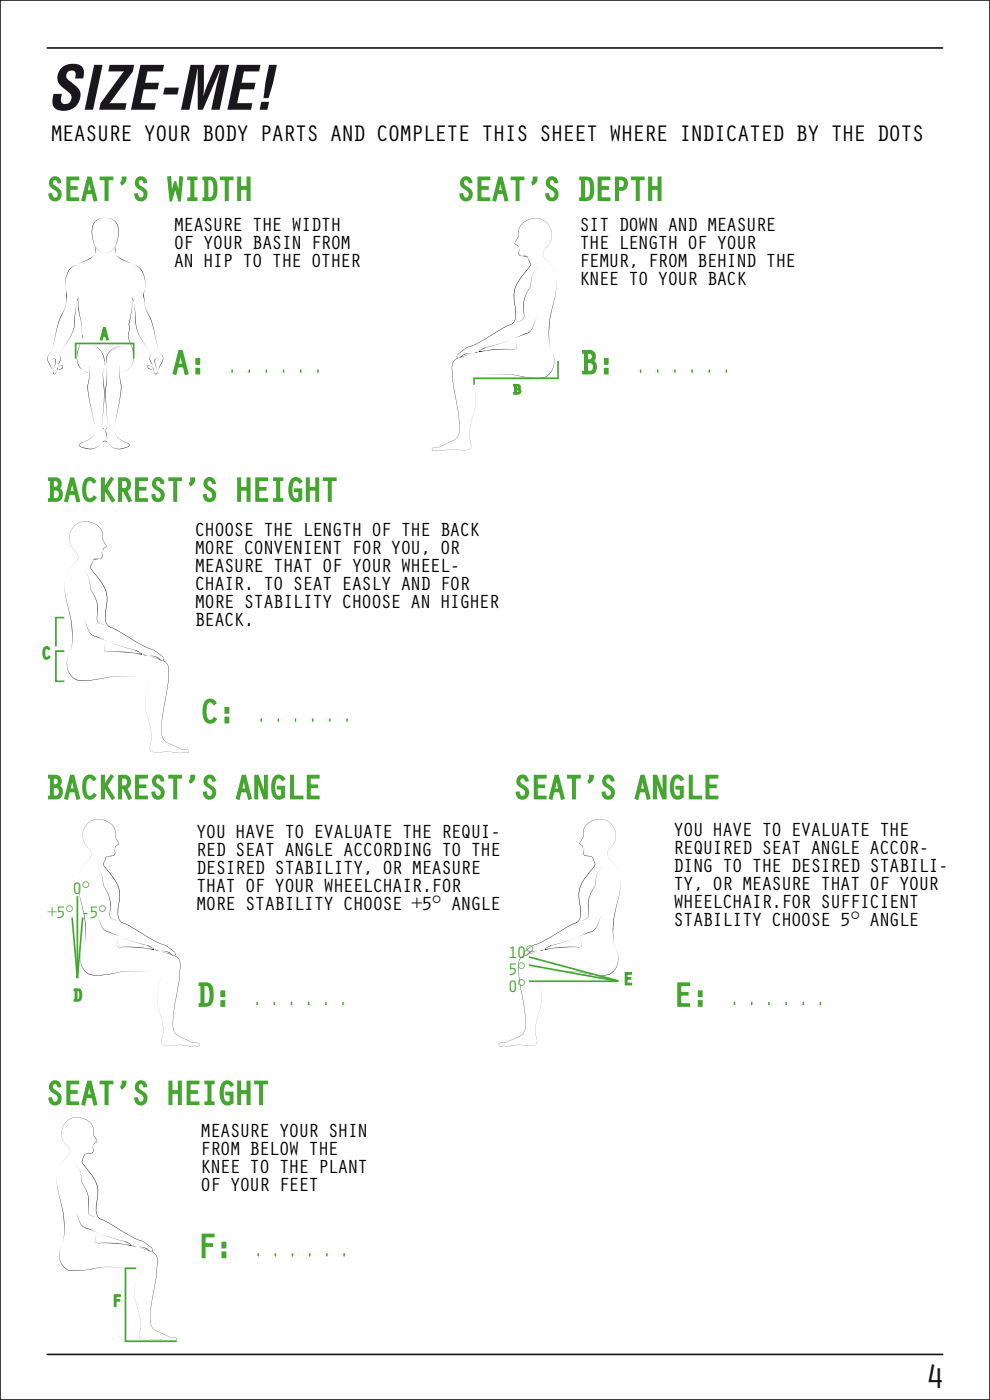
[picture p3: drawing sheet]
<svg xmlns="http://www.w3.org/2000/svg" width="210mm" height="297mm" viewBox="0 0 210 297" stroke-linecap="round" stroke-linejoin="round" font-family="sans-serif">
<g fill="none" stroke="#42a52d" stroke-width=".35">
<path d="M11 37.8a1.13 1.13 0 0 1 1.2-.1 1.13 1.13 0 0 1 .6 1h-.4a.7 .7 0 0 0-1-.6 .7 .7 0 0 0-.2 1.2l.7 .5a1.37 1.37 0 0 1 1 1.8 1.37 1.37 0 0 1-2 .7l-.5-1.1 .5-.1a.8 .8 0 0 0 1 1 .8 .8 0 0 0 .4-1.3l-.4-.5a1.47 1.47 0 0 1-.9-2.5zM14.3 37.6h2.3v.5h-1.8v1.6h1.5v.4h-1.5v1.9h1.8v.5h-2.3zM18.7 37.6h.5l1.3 4.8-.5 .2-.4-1.6h-1.3l-.4 1.6-.5-.2zM18.9 38.3l.6 2.2h-1.1zM21.3 37.6h2.6v.5h-1.1v4.4h-.4v-4.4h-1.1zM26 37.6h.7a1.43 1.43 0 0 1-.9 1.5l-.1-.4a1.08 1.08 0 0 0 .3-1.1zM29.2 37.8a1.13 1.13 0 0 1 1.2-.1 1.13 1.13 0 0 1 .7 1h-.5a.7 .7 0 0 0-1-.6 .7 .7 0 0 0-.2 1.2l.7 .5a1.37 1.37 0 0 1 1 1.8 1.37 1.37 0 0 1-2 .7l-.5-1.1 .5-.1a.8 .8 0 0 0 1 1 .8 .8 0 0 0 .5-1.3l-.5-.5a1.47 1.47 0 0 1-.9-2.5zM35.6 37.6l.5-.1 .3 3.7 .7-2.6h.1l.8 2.6 .2-3.7 .5 .1-.5 5h-.2l-.8-3-.9 3h-.2zM39.9 37.6h1.8v.5h-.7v3.9h.7v.5h-1.8v-.5h.7v-3.9h-.7zM43.1 37.6a2.45 2.45 0 0 1 2.5 .5 4.7 4.7 0 0 1-.1 4l-.4 .3-.7 .1h-1.3v-.5h.4v-3.9h-.4zM44 38.1a1.06 1.06 0 0 1 1.4 1.2 3.4 3.4 0 0 1-.5 2.6l-.9 .1zM46.8 37.6h2.6v.5h-1.1v4.4h-.4v-4.4h-1.1z"/>
<path d="M50.5 37.6h.5v2.1h1.5v-2.1h.5v4.9h-.5v-2.4h-1.5v2.4h-.5zM98.2 37.8a1.13 1.13 0 0 1 1.2-.1 1.13 1.13 0 0 1 .6 1h-.4a.7 .7 0 0 0-1-.6 .7 .7 0 0 0-.2 1.2l.7 .5a1.37 1.37 0 0 1 .9 1.8 1.37 1.37 0 0 1-1.9 .7l-.5-1.1 .5-.1a.8 .8 0 0 0 1 1 .8 .8 0 0 0 .4-1.3l-.5-.5a1.47 1.47 0 0 1-.8-2.5zM101.5 37.6h2.3v.5h-1.9v1.6h1.6v.4h-1.6v1.9h1.9v.5h-2.3zM105.9 37.6h.5l1.3 4.8-.5 .2-.4-1.6h-1.3l-.4 1.6-.5-.2zM106.1 38.3l.6 2.2h-1.1zM108.5 37.6h2.6v.5h-1.1v4.4h-.4v-4.4h-1.1zM113.2 37.6h.6a1.43 1.43 0 0 1-.8 1.5l-.1-.4a1.08 1.08 0 0 0 .3-1.1zM116.4 37.8a1.13 1.13 0 0 1 1.2-.1 1.13 1.13 0 0 1 .6 1h-.4a.7 .7 0 0 0-1-.6 .7 .7 0 0 0-.2 1.2l.7 .5a1.37 1.37 0 0 1 1 1.8 1.37 1.37 0 0 1-2 .7l-.5-1.1 .5-.1a.8 .8 0 0 0 1 1 .8 .8 0 0 0 .4-1.3l-.4-.5a1.47 1.47 0 0 1-.9-2.5zM123 37.6a2.45 2.45 0 0 1 2.5 .5 4.7 4.7 0 0 1-.1 4l-.4 .3-.7 .1h-1.3v-.5h.4v-3.9h-.4zM123.9 38.1a1.06 1.06 0 0 1 1.4 1.2 3.4 3.4 0 0 1-.5 2.6l-.9 .1zM127 37.6h2.3v.5h-1.9v1.6h1.6v.4h-1.6v1.9h1.9v.5h-2.3zM130.6 37.6a1.86 1.86 0 0 1 2.4 .9 1.44 1.44 0 0 1-.4 1.5 1.44 1.44 0 0 1-1.5 .3v2.2h-.5z"/>
<path d="M131.1 38.1a.99 .99 0 0 1 1.4 .8 .79 .79 0 0 1-.7 1h-.7zM134 37.6h2.6v.5h-1.1v4.4h-.5v-4.4h-1zM137.7 37.6h.5v2.1h1.5v-2.1h.5v4.9h-.5v-2.4h-1.5v2.4h-.5zM16 76.1v-3.2h12.4v3.2M22 69.5h.3l.6 2.5-.2 .1-.2-.8h-.7l-.2 .8-.2-.1zM22.1 69.9l.3 1.1h-.5zM38 74.4h.6l1.2 4.8-.4 .2-.4-1.6h-1.4l-.3 1.6-.5-.2zM38.3 75.1l.6 2.2h-1.1zM41.6 78.2h.7v1.1h-.7zM41.6 76.1h.7v1.1h-.7zM118.4 76.6v3.6h-17.8v1.4M123.7 74.4h1.4a1.19 1.19 0 0 1 1.1 .9 1.19 1.19 0 0 1-.5 1.3 1.45 1.45 0 0 1 .7 1.5 1.45 1.45 0 0 1-1.2 1.2h-1.5v-.5h.4v-4h-.4z"/>
<path d="M124.5 76.8a1.05 1.05 0 0 1 1.4 .7 1.05 1.05 0 0 1-.7 1.3h-.7zM124.5 74.8a.85 .85 0 0 1 1.2 .8 .85 .85 0 0 1-1.2 .8zM128.3 78.2h.6v1.1h-.6zM128.3 76.1h.6v1.1h-.6zM109 81.6a1.14 1.14 0 0 1 1.3 .3v.4l-.2 .2a.54 .54 0 0 1 .3 .7 .54 .54 0 0 1-.6 .4h-.8v-.3h.2v-1.5h-.2zM109.4 82.7h.6l.1 .5-.7 .1zM109.4 81.8l.6 .2-.1 .4h-.5zM10.4 101.4h1.5a1.19 1.19 0 0 1 1 .9 1.19 1.19 0 0 1-.5 1.3 1.45 1.45 0 0 1 .7 1.5 1.45 1.45 0 0 1-1.2 1.2h-1.5v-.4h.4v-4h-.4zM11.3 103.9a1.05 1.05 0 0 1 1.3 .6 1.05 1.05 0 0 1-.7 1.4h-.6zM11.3 101.9a.85 .85 0 0 1 1.1 .8 .85 .85 0 0 1-1.1 .7zM15 101.4h.6l1.2 4.9-.5 .1-.3-1.6h-1.4l-.3 1.6-.5-.1zM15.3 102.1l.6 2.3h-1.1z"/>
<path d="M18.1 101.8a1.27 1.27 0 0 1 2.1 .4l-.4 .2-.1-.2a.79 .79 0 0 0-.9-.3 .79 .79 0 0 0-.6 .7 3.9 3.9 0 0 0 .5 3.2 .9 .9 0 0 0 1.2-.5l.4 .3a1.38 1.38 0 0 1-1.6 .7 1.38 1.38 0 0 1-1-1.4l-.1-1a3.5 3.5 0 0 1 .5-2.1zM21.6 101.4h.5v2h.1l1.4-2.1 .4 .3-1.4 2 1.6 2.5-.4 .3-1.6-2.5h-.1v2.4h-.5zM25.2 101.4h1.3a1.41 1.41 0 0 1 1.1 1.3 1.41 1.41 0 0 1-.8 1.4l1 2.1-.4 .2-1.1-2.3h-.6v2.2h-.5zM25.7 101.9a1.06 1.06 0 0 1 1.4 .4 .98 .98 0 0 1-.7 1.4h-.7zM28.8 101.4h2.4v.5h-1.9v1.6h1.6v.4h-1.6v2h1.9v.4h-2.4zM32.9 101.6a1.13 1.13 0 0 1 1.1-.1 1.13 1.13 0 0 1 .7 1h-.5a.7 .7 0 0 0-1-.6 .7 .7 0 0 0-.2 1.2l.8 .5a1.37 1.37 0 0 1 .9 1.8 1.37 1.37 0 0 1-2 .7l-.4-1.1h.5a.8 .8 0 0 0 .9 .9 .8 .8 0 0 0 .5-1.3l-.5-.5a1.47 1.47 0 0 1-.8-2.5zM35.9 101.4h2.5v.5h-1v4.4h-.5v-4.4h-1zM40.5 101.4h.7a1.43 1.43 0 0 1-.8 1.5l-.2-.4a1.08 1.08 0 0 0 .3-1.1zM43.8 101.6a1.13 1.13 0 0 1 1.2-.1 1.13 1.13 0 0 1 .6 1h-.5a.7 .7 0 0 0-.9-.6 .7 .7 0 0 0-.2 1.2l.7 .5a1.37 1.37 0 0 1 .9 1.8 1.37 1.37 0 0 1-1.9 .7l-.5-1.1h.5a.8 .8 0 0 0 1 .9 .8 .8 0 0 0 .4-1.3l-.5-.5a1.47 1.47 0 0 1-.8-2.5zM50.5 101.4h.5v2.1h1.5v-2.1h.5v4.9h-.5v-2.4h-1.5v2.4h-.5zM54.3 101.4h2.4v.5h-1.9v1.6h1.6v.4h-1.6v2h1.9v.4h-2.4zM58.1 101.4h1.8v.5h-.6v4h.6v.4h-1.8v-.4h.7v-4h-.7z"/>
<path d="M61.9 101.8a1.27 1.27 0 0 1 2.1 .4l-.5 .2-.1-.2a.77 .77 0 0 0-.9-.3 .77 .77 0 0 0-.5 .7l-.1 .9a2.63 2.63 0 0 0 .6 2.4h.5l.5-.2v-1.5h-1v-.4h1.4v2.1a1.47 1.47 0 0 1-1.5 .4 1.47 1.47 0 0 1-1-1.3l-.1-1.1a3.6 3.6 0 0 1 .6-2.1zM65.1 101.4h.4v2.1h1.6v-2.1h.4v4.9h-.4v-2.4h-1.6v2.4h-.4zM68.7 101.4h2.5v.5h-1v4.4h-.5v-4.4h-1zM9.6 137.3a.66 .66 0 0 1 .9 .3l-.2 .2-.4-.3a1.06 1.06 0 0 0-.5 1.3l.2 .6 .5 .1 .2-.3 .2 .2a.74 .74 0 0 1-.9 .3 .74 .74 0 0 1-.4-.9v-1zM13.7 138.1h-1.8v6.4h1.8M13.7 131h-1.8v6.2M43.6 148.8a1.27 1.27 0 0 1 2.2 .4l-.4 .2-.2-.2a.79 .79 0 0 0-.9-.3 .79 .79 0 0 0-.5 .7 3.9 3.9 0 0 0 .4 3.2 .9 .9 0 0 0 1.2-.5l.4 .3a1.38 1.38 0 0 1-1.5 .7 1.38 1.38 0 0 1-1.1-1.4l-.1-1a3.5 3.5 0 0 1 .5-2.1zM47.8 152.2h.7v1.1h-.7zM47.8 150.1h.7v1.1h-.7zM10.4 164.5h1.5a1.19 1.19 0 0 1 1 .9 1.19 1.19 0 0 1-.5 1.3 1.45 1.45 0 0 1 .7 1.5 1.45 1.45 0 0 1-1.2 1.2h-1.5v-.4h.4v-4h-.4zM11.3 167a1.05 1.05 0 0 1 1.3 .6 1.05 1.05 0 0 1-.7 1.4h-.6zM11.3 165a.85 .85 0 0 1 1.1 .8 .85 .85 0 0 1-1.1 .7z"/>
<path d="M15 164.5h.6l1.2 4.9-.5 .1-.3-1.6h-1.4l-.3 1.6-.5-.1zM15.3 165.2l.6 2.3h-1.1zM18.1 164.9a1.27 1.27 0 0 1 2.1 .4l-.4 .2-.1-.2a.79 .79 0 0 0-.9-.3 .79 .79 0 0 0-.6 .7 3.9 3.9 0 0 0 .5 3.2 .9 .9 0 0 0 1.2-.5l.4 .3a1.38 1.38 0 0 1-1.6 .7 1.38 1.38 0 0 1-1-1.3l-.1-1.1a3.5 3.5 0 0 1 .5-2.1zM21.6 164.5h.5v2h.1l1.4-2.1 .4 .3-1.4 2.1 1.6 2.5-.4 .2-1.6-2.5h-.1v2.4h-.5zM25.2 164.5h1.3a1.41 1.41 0 0 1 1.1 1.3 1.41 1.41 0 0 1-.8 1.4l1 2.1-.4 .2-1.1-2.3h-.6v2.2h-.5zM25.7 165a1.06 1.06 0 0 1 1.4 .4 .98 .98 0 0 1-.7 1.4h-.7zM28.8 164.5h2.4v.5h-1.9v1.6h1.6v.4h-1.6v2h1.9v.4h-2.4zM32.9 164.7a1.13 1.13 0 0 1 1.1-.1 1.13 1.13 0 0 1 .7 1l-.5 .1a.7 .7 0 0 0-1-.7 .7 .7 0 0 0-.2 1.2l.8 .5a1.37 1.37 0 0 1 .9 1.8 1.37 1.37 0 0 1-2 .7l-.4-1.1h.5a.8 .8 0 0 0 .9 .9 .8 .8 0 0 0 .5-1.3l-.5-.5a1.47 1.47 0 0 1-.8-2.5zM35.9 164.5h2.5v.5h-1v4.4h-.5v-4.4h-1zM40.5 164.5h.7a1.43 1.43 0 0 1-.8 1.6l-.2-.4a1.08 1.08 0 0 0 .3-1.2zM43.8 164.7a1.13 1.13 0 0 1 1.2-.1 1.13 1.13 0 0 1 .6 1l-.5 .1a.7 .7 0 0 0-.9-.7 .7 .7 0 0 0-.2 1.2l.7 .5a1.37 1.37 0 0 1 .9 1.8 1.37 1.37 0 0 1-1.9 .7l-.5-1.1h.5a.8 .8 0 0 0 1 .9 .8 .8 0 0 0 .4-1.3l-.5-.5a1.47 1.47 0 0 1-.8-2.5zM51.4 164.5h.6l1.3 4.9-.5 .1-.4-1.6h-1.3l-.4 1.6-.5-.1z"/>
<path d="M51.7 165.2l.6 2.3h-1.1zM54.1 164.5h.6l1.5 4.1v-4.1h.4v4.9h-.6l-1.4-4.1v4.1h-.5zM58.2 164.9a1.27 1.27 0 0 1 2.1 .4l-.4 .2-.1-.2a.77 .77 0 0 0-.9-.3 .77 .77 0 0 0-.6 .8l-.1 .8a2.63 2.63 0 0 0 .7 2.4h.5l.4-.2v-1.5h-.9v-.4h1.4v2.1a1.47 1.47 0 0 1-1.6 .4 1.47 1.47 0 0 1-.9-1.3l-.1-1.1a3.6 3.6 0 0 1 .5-2.1zM61.7 164.5h.5v4.5h2v.4h-2.5zM65.3 164.5h2.3v.5h-1.9v1.6h1.6v.4h-1.6v2h1.9v.4h-2.3zM110.1 164.7a1.13 1.13 0 0 1 1.2-.1 1.13 1.13 0 0 1 .7 1l-.5 .1a.7 .7 0 0 0-1-.7 .7 .7 0 0 0-.2 1.2l.7 .5a1.37 1.37 0 0 1 1 1.8 1.37 1.37 0 0 1-2 .7l-.4-1.1h.5a.8 .8 0 0 0 .9 .9 .8 .8 0 0 0 .5-1.3l-.5-.5a1.47 1.47 0 0 1-.9-2.5zM113.4 164.5h2.4v.5h-1.9v1.6h1.5v.4h-1.5v2h1.9v.4h-2.4zM117.8 164.5h.6l1.2 4.9-.5 .1-.3-1.6h-1.4l-.4 1.6-.4-.1zM118.1 165.2l.5 2.3h-1.1zM120.4 164.5h2.6v.5h-1v4.4h-.5v-4.4h-1.1zM125.1 164.5h.7a1.43 1.43 0 0 1-.8 1.6l-.2-.4a1.08 1.08 0 0 0 .3-1.2zM128.3 164.7a1.13 1.13 0 0 1 1.2-.1 1.13 1.13 0 0 1 .7 1l-.5 .1a.7 .7 0 0 0-1-.7 .7 .7 0 0 0-.2 1.2l.7 .5a1.37 1.37 0 0 1 1 1.8 1.37 1.37 0 0 1-2 .7l-.4-1.1h.5a.8 .8 0 0 0 .9 .9 .8 .8 0 0 0 .5-1.3l-.5-.5a1.47 1.47 0 0 1-.9-2.5z"/>
<path d="M136 164.5h.6l1.2 4.9-.5 .1-.3-1.6h-1.4l-.3 1.6-.5-.1zM136.3 165.2l.5 2.3h-1zM138.7 164.5h.6l1.4 4.1v-4.1h.5v4.9h-.6l-1.4-4.1v4.1h-.5zM142.8 164.9a1.27 1.27 0 0 1 2.1 .4l-.4 .2-.2-.2a.77 .77 0 0 0-.9-.3 .77 .77 0 0 0-.5 .8l-.1 .8a2.63 2.63 0 0 0 .7 2.4h.5l.4-.2v-1.5h-.9v-.4h1.4v2.1a1.47 1.47 0 0 1-1.6 .4 1.47 1.47 0 0 1-.9-1.3l-.1-1.1a3.6 3.6 0 0 1 .5-2.1zM146.3 164.5h.5v4.5h2v.4h-2.5zM149.8 164.5h2.4v.5h-1.9v1.6h1.6v.4h-1.6v2h1.9v.4h-2.4zM15.3 194.7l1.1 12.8M16.4 190.1v17.4M17.5 194.7l-1.1 12.8M15.8 209.8h.7a.69 .69 0 0 1 .7 .8l.1 .5a1 1 0 0 1-.8 1.2h-.7v-.2h.2v-2h-.2zM16.3 210.1h.4a1.73 1.73 0 0 1 0 2h-.4zM42.3 208.6a2.45 2.45 0 0 1 2.4 .4 4.7 4.7 0 0 1 0 4l-.5 .3-.6 .1h-1.3v-.4h.4v-4h-.4z"/>
<path d="M43.2 209a1.06 1.06 0 0 1 1.4 1.2 3.4 3.4 0 0 1-.5 2.7l-.9 .1zM46.9 212.3h.7v1.1h-.7zM46.9 210.3h.7v1.1h-.7zM112.2 203l19 5.1M112.2 208.2h18.9M112.2 204.7l19 3.5M132.7 206.4h1.2v.2h-1v.8h.8v.3h-.8v.9h1v.3h-1.2zM143.8 208.6h2.4v.4h-1.9v1.6h1.6v.4h-1.6v2h1.9v.4h-2.4zM148.2 212.3h.7v1.1h-.7zM148.2 210.3h.7v1.1h-.7zM11 229.6a1.13 1.13 0 0 1 1.2-.1 1.13 1.13 0 0 1 .6 .9l-.4 .1a.7 .7 0 0 0-1-.6 .7 .7 0 0 0-.2 1.2l.7 .5a1.37 1.37 0 0 1 1 1.8 1.37 1.37 0 0 1-2 .7l-.5-1.1 .5-.1a.8 .8 0 0 0 1 1 .8 .8 0 0 0 .4-1.3l-.4-.5a1.47 1.47 0 0 1-.9-2.5zM14.3 229.4h2.3v.5h-1.8v1.6h1.5v.4h-1.5v1.9h1.8v.5h-2.3z"/>
<path d="M18.7 229.4h.5l1.3 4.8-.5 .2-.4-1.6h-1.3l-.4 1.6-.5-.2zM18.9 230.1l.6 2.2h-1.1zM21.3 229.4h2.6v.5h-1.1v4.4h-.4v-4.4h-1.1zM26 229.4h.7a1.43 1.43 0 0 1-.9 1.5l-.1-.4a1.08 1.08 0 0 0 .3-1.1zM29.2 229.6a1.13 1.13 0 0 1 1.2-.1 1.13 1.13 0 0 1 .7 .9l-.5 .1a.7 .7 0 0 0-1-.6 .7 .7 0 0 0-.2 1.2l.7 .5a1.37 1.37 0 0 1 1 1.8 1.37 1.37 0 0 1-2 .7l-.5-1.1 .5-.1a.8 .8 0 0 0 1 1 .8 .8 0 0 0 .5-1.3l-.5-.5a1.47 1.47 0 0 1-.9-2.5zM35.9 229.4h.5v2.1h1.5v-2.1h.5v4.9h-.5v-2.4h-1.5v2.4h-.5zM39.8 229.4h2.3v.5h-1.8v1.6h1.5v.4h-1.5v1.9h1.8v.5h-2.3zM43.5 229.4h1.8v.5h-.6v3.9h.6v.5h-1.8v-.5h.7v-3.9h-.7zM47.3 229.8a1.27 1.27 0 0 1 2.1 .3l-.4 .3-.2-.2a.77 .77 0 0 0-.9-.4 .77 .77 0 0 0-.5 .8l-.1 .9a2.63 2.63 0 0 0 .7 2.3l.5 .1 .4-.2v-1.5h-.9v-.4h1.4v2.1a1.47 1.47 0 0 1-1.6 .3 1.47 1.47 0 0 1-.9-1.3l-.1-1a3.6 3.6 0 0 1 .5-2.1zM50.5 229.4h.5v2.1h1.5v-2.1h.5v4.9h-.5v-2.4h-1.5v2.4h-.5zM54.1 229.4h2.6v.5h-1.1v4.4h-.5v-4.4h-1zM24.3 274.7h1.2v.3h-1v.7h.8v.3h-.8v1.1h-.2z"/>
<path d="M28.9 269.1h-2.3v15.4h10.9M42.9 261.9h2.4v.4h-1.9v1.6h1.6v.5h-1.6v2.3h-.5zM47.2 265.7h.6v1h-.6zM47.2 263.6h.6v1.1h-.6z"/>
</g>
<g fill="#000">
<path d="M14.9 56.9l.8-.5 .8-.3a3.3 3.3 0 0 0-2.5 3 4.9 4.9 0 0 0 0 2.5 5.4 5.4 0 0 1 .9-4.7zM16.5 56.1l2.8-1.4 .8-.6a7.1 7.1 0 0 1-3.2 1.8zM20.2 52.3l-.1 1.8zM22.3 46.3a2.54 2.54 0 0 1 2.9 2.9 5.3 5.3 0 0 1-1.8 4.2l-1.1 .3a3.4 3.4 0 0 0 2.7-3.3 3.2 3.2 0 0 0-1.5-4zM20.2 47a2.55 2.55 0 0 1 2.1-.7 2.53 2.53 0 0 0-2.8 2.9 5.3 5.3 0 0 0 1.7 4.2l1.1 .3a3.4 3.4 0 0 1-2.7-3.3l-.1-.6a3.7 3.7 0 0 1 .7-2.8zM24.4 52.3l.1 1.8zM24.5 54.1l.8 .6 2.8 1.4-.4-.2a8.2 8.2 0 0 1-3.2-1.8zM28.1 56.1a3.1 3.1 0 0 1 2.6 2.9 5 5 0 0 1 0 2.6 4.9 4.9 0 0 0-1.7-5.2zM110.7 47.4a3.6 3.6 0 0 1 5.4-.1 3.6 3.6 0 0 1-.3 5.4 1.45 1.45 0 0 0 0 2.3l1.2 1.5 .6 1.1 .4 1.3-.4-1.3-.6-1.1-1.3-1.5a1.47 1.47 0 0 1 .1-2.4 3.6 3.6 0 0 0 .1-5.4 3.6 3.6 0 0 0-5.4 .6 4.5 4.5 0 0 0-.6 2.6l-.7 1.3 .7 .5 .2 1.1a.78 .78 0 0 0 .2 .9 .78 .78 0 0 0 .9 .1 1.07 1.07 0 0 1 1.1 1l.3 .9-.5 .7a11.6 11.6 0 0 0-3 5.2v1.3l.3 2.5a2.45 2.45 0 0 1-1.5 3.1l-3.2 1.8a27.9 27.9 0 0 1-6 3.2l-1.7 1.4v.6a2.43 2.43 0 0 0-1 3l.1 2.2 .8 4.5a22.4 22.4 0 0 1 .5 6.2 3.8 3.8 0 0 1-2.8 2.3l-1.4 .7h-1.1l-.4 .4a.56 .56 0 0 0 .8 .3h1.5a10.3 10.3 0 0 1 4.5-.1l1.2-.3a2.41 2.41 0 0 0-.1-2.2 13.9 13.9 0 0 1 1.1-6 9.3 9.3 0 0 0-.8-6.4 1.02 1.02 0 0 1 .2-1.1 1.02 1.02 0 0 1 1.1-.2l.9 .1-.9-.1a1.06 1.06 0 0 0-1.3 .4 1.06 1.06 0 0 0 .1 1.3 9.5 9.5 0 0 1 .1 7.9 8.5 8.5 0 0 0-.1 5.4l-.2 .9a6.6 6.6 0 0 1-3.8 .1l-2.5 .3h-1a.53 .53 0 0 1-.6 0 .53 .53 0 0 1-.2-.5l.3-.2 1.2-.1 2.2-1a2.73 2.73 0 0 0 2.1-3.2l-.3-3.1-.7-3.6a22.2 22.2 0 0 1-.5-6.8l.3-.5 .7-.6-.1-.7 .6-.5a7.3 7.3 0 0 1 3.3-1.8l6.2-3.6 1.5-.7a3.4 3.4 0 0 0 .8-3.4 6.9 6.9 0 0 1 1.8-7.2l.8-1a1.24 1.24 0 0 0 .2-2 .99 .99 0 0 0-1.4-.8 .7 .7 0 0 1-.6-1v-.6l-.3-.2v-.3l-.4-.3a.55 .55 0 0 1 .1-.9 2.08 2.08 0 0 0 .5-2 2.51 2.51 0 0 1 .7-1.6zM11 76.4l.5-.3 .2 .1a4.4 4.4 0 0 1-.4 2.5l.4-1.4a.84 .84 0 0 0-.2-1.2zM11.3 78.7a.48 .48 0 0 0 .3 .6l.5-.7-.2 .5-.3 .3a.49 .49 0 0 1-.3-.7zM10.9 74.4l-.4 .7a1.55 1.55 0 0 0 .1 2.2l.7 1.4-.3-.3-.7-1.4a1.62 1.62 0 0 1 .4-2.2z"/>
<path d="M12.3 77.8l-.2 .8zM12.3 77.8h.2l.7-.4 .2 .2a1.1 1.1 0 0 1-1.3 1l.7-.3a.54 .54 0 0 0 .4-.8l-.7 .3zM12.8 74.8l-.1 .5a2.01 2.01 0 0 1-.4 2.2v.3v-.3a2.76 2.76 0 0 0 .4-2.5zM14 64.1a7.5 7.5 0 0 1-1.2 3.4l-.5 1.6-1.4 5.5 .4-1.6a21.7 21.7 0 0 1 2.5-7.7zM13.9 61.3l.3 1.3-.1 .7v-1zM14.2 62.2l-.2 2.4zM16.7 62.9l-.4 1.2zM16.3 64.1l-.4 3.1a8.6 8.6 0 0 1-2.2 6.2l-.9 1.4a15.8 15.8 0 0 0 3-6.1v-1.5zM16.7 62.9a12.9 12.9 0 0 0 .6 5.8l-.1 1.3 .2 .9-.2-.5a11.9 11.9 0 0 0-.6-4.8zM17.4 70.9l.2 .4-.2 .8zM17.4 72.1a8.5 8.5 0 0 0-.9 4.8 3 3 0 0 0 2.5 2.2 3.3 3.3 0 0 1-2.6-4.3zM18.8 77.2a7.5 7.5 0 0 1-.2 4.7l.4 2.8 1.2 6.4-.9-4.5a12.7 12.7 0 0 1-.3-7.4v-1.3z"/>
<path d="M22 77.8a16 16 0 0 0 .2 5.3l-.4 7.7v-2a36.7 36.7 0 0 0 0-9.2zM19.2 73.2a3.4 3.4 0 0 1 2.9 3.8l.2 .1v.2l-.3 .5 .3-.5-.1-.3a3.9 3.9 0 0 0-3-3.8zM23.2 74.6a3.7 3.7 0 0 1 3.1-1.1 3.3 3.3 0 0 0-3.8 3.5h-.2l-.1 .2 .3 .6-.3-.6v-.2h.3v-.6a2.78 2.78 0 0 1 .7-1.8zM22.5 77.8a15 15 0 0 1-.1 5.3l.3 7.7v-2a31.8 31.8 0 0 1 0-9.2zM25.6 77.2a8 8 0 0 0 .2 4.7l-.3 2.8-1.3 6.4 .8-4.6a14.7 14.7 0 0 0 .3-7.3zM27.9 62.9a14.6 14.6 0 0 1-.5 6v1.5a3.2 3.2 0 0 0 .5 2.8 4.8 4.8 0 0 1-.3 4.8l-.8 .6-1.5 .4a3.2 3.2 0 0 0 2.9-4.3l-.6-1.9a3.5 3.5 0 0 1-.2-2.9 3.9 3.9 0 0 1 .2-2.5l.4-2.3zM28.4 64.1l.4 3.1a8.7 8.7 0 0 0 2.1 6.1l.9 1.5a15.8 15.8 0 0 1-3-6zM27.9 62.9l.5 1.2zM30.4 62.2l.2 2.4zM30.7 61.3l-.2 1 .1 1-.2-.7zM30.6 64.1a7.5 7.5 0 0 0 1.3 3.4l.5 1.5 1.4 5.6-.5-1.6a24.9 24.9 0 0 0-2.5-7.7zM31.8 74.8l.2 .5a1.94 1.94 0 0 0 .3 2l.1 .5-.1-.3a2.38 2.38 0 0 1-.4-2.5z"/>
<path d="M31.3 77.6l.2-.2 .6 .4h.3h-.3l-.6-.3-.2 .1a1.25 1.25 0 0 0 1.3 1l-.8-.2a.69 .69 0 0 1-.5-.8zM32.4 77.8l.2 .8zM33.7 74.4l.5 .7a1.6 1.6 0 0 1 0 2.2l-.9 1.4 1-1.8a1.57 1.57 0 0 0-.4-2.1zM32.6 78.6l.4 .7a.48 .48 0 0 0 .3-.6 .49 .49 0 0 1-.2 .7l-.4-.3zM32.9 76.2l.3-.1 .5 .3-.5-.3a.84 .84 0 0 0-.2 1.2l.3 1.4-.2-.9a1.99 1.99 0 0 1-.2-1.6zM96.8 76.1l1.2-.4zM97.6 75.7a3.3 3.3 0 0 1 2.7-.8 3.8 3.8 0 0 0-2.6 .9l2.6-.8zM100.4 75l1.1-.4zM113.8 57l.5-.3a3.7 3.7 0 0 0-1.7 3.4v.7a7.5 7.5 0 0 0-1.4 6.2 1.55 1.55 0 0 1-1.7 1.4l-.5 .1 .5-.2a1.58 1.58 0 0 0 1.6-2.2 6.7 6.7 0 0 1 1.4-5.3l.1-.7a4.8 4.8 0 0 1 1.2-3.1zM109.1 71.8l1.7-.8a2.73 2.73 0 0 0 2.5-2.2l.7-1.7-.7 1.7a2.73 2.73 0 0 1-2.4 2.3zM101.6 74.5l1.1-.7 3.5-.9 2.9-1-2.2 .8a22.8 22.8 0 0 0-5.1 1.8l3.1-.4h3.7a.72 .72 0 0 0 .9-.2 .72 .72 0 0 0 0-.9l-.3-1.1 .2 .7a1.32 1.32 0 0 1 .1 1.4l-.3 .1a38.2 38.2 0 0 0-7.6 .6zM102.1 79.3l.8 .1a29.9 29.9 0 0 1 7.6 .4l2.5 .3a5.1 5.1 0 0 0 3.1-.4 4.3 4.3 0 0 0 .9-5.4 4.2 4.2 0 0 1-1.5 5.8 17.6 17.6 0 0 1-6.7-.6z"/>
<path d="M118 58.8a25.4 25.4 0 0 1-1.2 8.3 15.9 15.9 0 0 0 .2 7.2 15.7 15.7 0 0 1 .2-9.3l.5-2a11.7 11.7 0 0 0 .3-4.2zM16.8 94.2l.6-.3a3.7 3.7 0 0 0 2.8-2.5l.3-.3-.3 .3a4 4 0 0 1-3.1 2.7l-.3 .4a4.8 4.8 0 0 0 3.4 .6l.9-.7 .4-.5a3.3 3.3 0 0 1-4.8 .7zM21.8 90.8l.3 .3zM22.1 91.1l.5 .7a1.99 1.99 0 0 1-.2 1.6 2.61 2.61 0 0 0-.3-2.3zM22.3 93.5l.7 .4zM22.3 91.1v.2zM21.5 93.9l.9-.5zM22.6 90.9l.1-.1-.3 .3zM24 91.1l.2 .3a3.3 3.3 0 0 0 2.6 2.5l.6 .3 .1 .3a3.5 3.5 0 0 1-3.8 .3l-.7-.9a2.51 2.51 0 0 0 3.3 1.1l1.1-.5a1.63 1.63 0 0 0-1.3-.9 2.95 2.95 0 0 1-1.9-2.2zM15.5 111.8a3.7 3.7 0 0 1 6.3 1.5 2.73 2.73 0 0 0 .7 2.4v.3l-.5 .3-.1 .5-.2 .1v.7a.79 .79 0 0 1-.2 .9 .79 .79 0 0 1-.9 .1 .95 .95 0 0 0-1.1 1l-.2 .8 .4 .7a11.6 11.6 0 0 1 3 5.2l.1 1.3-.4 2.6a2.31 2.31 0 0 0 1.5 3l3.1 1.8a28.1 28.1 0 0 0 6 3.1l1.6 1.3 .2 .3-.1 .4 .2 .2a2.49 2.49 0 0 1 .9 2.9l-.2 2.2-.8 4.5a22.3 22.3 0 0 0-.5 6.1 3.8 3.8 0 0 0 2.8 2.3l1.4 .7h1.1a.44 .44 0 0 1 .4 .7l-1.8 .1a15.3 15.3 0 0 0-5-.1l-1.3-.4a2.42 2.42 0 0 1 .2-2.2 13.9 13.9 0 0 0-1.1-6 9.2 9.2 0 0 1 .8-6.3 1.01 1.01 0 0 0-.2-1.1 1.01 1.01 0 0 0-1.1-.2h-.9h.9a1.06 1.06 0 0 1 1.3 .4 1.06 1.06 0 0 1-.1 1.3 9.5 9.5 0 0 0-.1 7.8 8.5 8.5 0 0 1 .2 5.5l.2 .8a6.6 6.6 0 0 0 3.7 .1l2.5 .3h1a.56 .56 0 0 0 .8-.3l-.4-.4h-1.1l-2.3-1.1a2.77 2.77 0 0 1-2-3.2l.3-3.1 .6-3.5a22.2 22.2 0 0 0 .6-6.8l-.3-.5-.7-.6v-.2a1 1 0 0 0-.8-1.1l-1.3-1a33 33 0 0 1-7.1-3.8l-1.6-.9a2.44 2.44 0 0 1-1.6-3.1 8.4 8.4 0 0 0-.3-5.6l-2.2-3.1a1.3 1.3 0 0 1-.2-2.1 .9 .9 0 0 1 1.2-.7 .81 .81 0 0 0 .9-.4 .81 .81 0 0 0-.1-1l.3-.4a.72 .72 0 0 1 .6-.8l-.4-1a2.21 2.21 0 0 1-.4-1.7 3.6 3.6 0 0 0-5.4-2.2 3.6 3.6 0 0 0-.3 5.8 1.46 1.46 0 0 1 0 2.4l-1.2 1.4-.6 1.2-.4 1.2 .4-1.2 .6-1.2 1.2-1.4a1.45 1.45 0 0 0 0-2.4 3.6 3.6 0 0 1-.5-5.1zM14.8 138.4a4.1 4.1 0 0 0 1.5 5.8 17.6 17.6 0 0 0 6.6-.6l6.7-.1-.8 .1a29.8 29.8 0 0 0-7.5 .4l-3.4 .4a3.5 3.5 0 0 1-3.6-4.6zM13.8 123.1a25.4 25.4 0 0 0 1.3 8.2 14.8 14.8 0 0 1-.3 7.1 16.2 16.2 0 0 0 0-8.1l-.8-3.1a11.6 11.6 0 0 1-.2-4.1z"/>
<path d="M22.5 136.1l-.2 .7a.99 .99 0 0 0 .2 1.5h4.3l3.2 .4a27.8 27.8 0 0 0-5.9-2.1l-1.5-.5 3 1 3.4 .9 .8 .4 .3 .5a38 38 0 0 0-7.6-.6l-.3-.1a1.65 1.65 0 0 1 .2-1.7zM17.7 131.3l.8 1.7a2.72 2.72 0 0 0 2.4 2.2l1.8 .8-1.8-.7a2.72 2.72 0 0 1-2.4-2.3zM17.4 120.9a3.7 3.7 0 0 1 1.8 3.5v.6a7.2 7.2 0 0 1 1.4 6.3 1.51 1.51 0 0 0 1.7 1.3l.4 .1-.4-.1a1.62 1.62 0 0 1-1.7-2.3 6.8 6.8 0 0 0-1.4-5.3l-.1-.6a3.7 3.7 0 0 0-1.7-3.5zM30.2 138.8l1.1 .3zM31.4 139.1a3.3 3.3 0 0 1 2.7 .8l-2.7-.7 2.6 .8a3.8 3.8 0 0 0-2.6-.9zM33.7 139.9l1.1 .3zM18.4 175a3.6 3.6 0 0 1 6.1 1.4 2.68 2.68 0 0 0 .7 2.4v.3l-.5 .3-.1 .4-.2 .2v1.3l-.3 .3h-.4a1.07 1.07 0 0 0-1.4 1l-.3 .8 .4 .7a11.4 11.4 0 0 1 3 5.1v1.2l-.3 2.5a2.26 2.26 0 0 0 1.5 3l1.7 1a33.7 33.7 0 0 0 7.2 3.8l1.6 1.3 .1 .3-.1 .4 .2 .2a2.44 2.44 0 0 1 .9 2.9l-.2 2.2-.5 2.9a25.5 25.5 0 0 0-.7 7.4 3.7 3.7 0 0 0 2.7 2.2l1.4 .7h.5a.73 .73 0 0 1 1 .6l-1.9 .2a15 15 0 0 0-4.9-.1l-1.2-.4a2.37 2.37 0 0 1 .2-2.1 13.6 13.6 0 0 0-1.1-5.9 9.1 9.1 0 0 1 .8-6.2 1.21 1.21 0 0 0-1.7-1.3l-.4 .1 .4-.1a1.21 1.21 0 0 1 1.7 1.3 9.4 9.4 0 0 0-.2 8 8.4 8.4 0 0 1 .2 5.4l.2 .8a6.4 6.4 0 0 0 3.7 .1l2.3 .3h1a.55 .55 0 0 0 .9-.3l-.4-.3-1.1-.1-2.2-1a2.72 2.72 0 0 1-2.1-3.2l.7-5.1a24.6 24.6 0 0 0 .8-8l-.3-.5-.7-.6v-.2a.98 .98 0 0 0-.7-1.1l-1.3-.9a39.2 39.2 0 0 1-7.7-4.2l-1.5-.6a3.4 3.4 0 0 1-.9-3.5 6.7 6.7 0 0 0-1.7-7l-.8-1a1.28 1.28 0 0 1-.2-2 1.07 1.07 0 0 1 1.4-.8h.4l.2-.3v-.9l.3-.5-.1-.3 .7-.4-.3-.7a2.09 2.09 0 0 1-.5-2 3.5 3.5 0 0 0-5.3-2.1 3.5 3.5 0 0 0-.3 5.7 1.44 1.44 0 0 1 0 2.3l-1.2 1.4-.6 1.1-.4 1.2 .4-1.2 .6-1.1 1.2-1.4a1.56 1.56 0 0 0-.3-2.6 3.5 3.5 0 0 1-.1-4.7zM25.2 198.8l-.2 .7a.97 .97 0 0 0 .2 1.4h4.2l3.1 .4a27.3 27.3 0 0 0-5.8-2l-1.4-.6 2.9 1 3.3 .9 .9 .5 .3 .4a37.3 37.3 0 0 0-7.5-.6l-.3-.1a1.62 1.62 0 0 1 .2-1.7zM20.5 194.1l.7 1.6a2.67 2.67 0 0 0 2.4 2.2l1.7 .8-1.7-.7a2.67 2.67 0 0 1-2.4-2.3zM20.2 183.9a3.7 3.7 0 0 1 1.7 3.4l.1 .6a7 7 0 0 1 1.3 6.1 1.48 1.48 0 0 0 1.6 1.3l.5 .1-.5-.1a1.58 1.58 0 0 1-1.6-2.2 6.7 6.7 0 0 0-1.4-5.2l-.1-1.3a3.3 3.3 0 0 0-1.6-2.7zM127.4 184.3l.6-.4a3.6 3.6 0 0 0-1.7 3.4v.6a7.3 7.3 0 0 0-1.4 6.1 1.51 1.51 0 0 1-1.7 1.3l-.4 .1 .4-.1a1.54 1.54 0 0 0 1.6-2.2 6.5 6.5 0 0 1 1.4-5.2l.2-1.3a3.7 3.7 0 0 1 1-2.3zM122.8 198.7l1.8-.8a2.67 2.67 0 0 0 2.3-2.2l.8-1.6-.7 1.6a2.67 2.67 0 0 1-2.4 2.3z"/>
<path d="M115.6 201.3l1.1-.7 3.3-.9 2.9-1-2.2 .8a22.3 22.3 0 0 0-5 1.8l3.1-.4h3.6a.7 .7 0 0 0 .9-.1 .7 .7 0 0 0 0-.9l-.3-1.1 .2 .7a.99 .99 0 0 1-.2 1.4 37.4 37.4 0 0 0-7.5 .6zM124.5 174.9a3.6 3.6 0 0 1 5.2-.1 3.6 3.6 0 0 1-.3 5.2 1.42 1.42 0 0 0 0 2.3l1.2 1.4 .6 1.1 .3 1.2-.3-1.2-.6-1.1-1.2-1.4a1.58 1.58 0 0 1 .3-2.7 3.5 3.5 0 0 0-.2-4.9 3.5 3.5 0 0 0-5 .2l-.5 .7-.2 .8a2.74 2.74 0 0 1-.8 2.4v.3l.7 .4-.1 .3 .3 .2v1.2l.2 .3h.4a1.17 1.17 0 0 1 1.5 1.1l.3 .8-.5 .7a11.4 11.4 0 0 0-2.9 5.1v1.2l.3 2.5a2.39 2.39 0 0 1-1.5 3.1l-1.8 .9a33.4 33.4 0 0 1-7.2 3.9l-1.7 1.4 .1 .6a2.37 2.37 0 0 0-1.1 3l.2 2.2 .5 2.9a25.5 25.5 0 0 1 .7 7.4 3.7 3.7 0 0 1-2.7 2.2l-1.4 .7-1.1 .1-.4 .3a.55 .55 0 0 0 .9 .3h1.4a10 10 0 0 1 4.5 0l1.1-.4a2.36 2.36 0 0 0-.1-2.1 13.6 13.6 0 0 1 1-5.9 9.1 9.1 0 0 0-.8-6.2 1.21 1.21 0 0 1 1.8-1.3l.4 .1-.4-.1a1.21 1.21 0 0 0-1.7 1.3 9.4 9.4 0 0 1 .2 8 8.3 8.3 0 0 0-.2 5.4l-.2 .8a6.4 6.4 0 0 1-3.7 .2l-2.4 .3-.9-.1a.57 .57 0 0 1-.9-.3 1.52 1.52 0 0 1 1.5-.4l2.2-1.1a2.67 2.67 0 0 0 2-3.1l-.6-5.1a24.5 24.5 0 0 1-.9-8l.3-.6 .7-.5-.1-.5 .2-.3 1.6-1.3a33.7 33.7 0 0 0 7.2-3.9l1.7-.9a2.26 2.26 0 0 0 1.5-3 8.5 8.5 0 0 1 .3-5.5l2.2-3.1a1.21 1.21 0 0 0 .2-1.9 .96 .96 0 0 0-1.3-.8h-.4l-.3-.3v-1.3l-.2-.2v-.3l-.4-.3a.54 .54 0 0 1 0-.9 2.04 2.04 0 0 0 .5-1.9 2.45 2.45 0 0 1 .8-1.5zM17.6 201.1a4 4 0 0 0 1.5 5.6 17.3 17.3 0 0 0 6.5-.5l6.6-.2-.9 .1a29.2 29.2 0 0 0-7.3 .5l-3.3 .3a3.4 3.4 0 0 1-3.6-4.5zM16.6 186a24.9 24.9 0 0 0 1.3 8.1 14.5 14.5 0 0 1-.3 7 16.5 16.5 0 0 0-.2-9l-.5-2a11.4 11.4 0 0 1-.3-4.1zM32.7 201.5l1.1 .3zM34 201.7a3.2 3.2 0 0 1 2.5 .8l-2.6-.7 2.6 .8a3.7 3.7 0 0 0-2.5-.9zM36.1 202.5l1.2 .3zM110.9 202.8l1.1-.3zM111.7 202.5a3.2 3.2 0 0 1 2.5-.8 3.7 3.7 0 0 0-2.5 .9l2.5-.8zM114.3 201.8l1.2-.3zM116 206l.8 .1a29.3 29.3 0 0 1 7.4 .4l2.5 .3a5 5 0 0 0 3-.4 4.2 4.2 0 0 0 .8-5.3 4.1 4.1 0 0 1-1.4 5.7 17.2 17.2 0 0 1-6.5-.6zM131.6 186a24.8 24.8 0 0 1-1.2 8.1 15.5 15.5 0 0 0 .1 7 15.3 15.3 0 0 1 .3-9l.5-2a11.4 11.4 0 0 0 .3-4.1z"/>
<path d="M13.8 238.2a3.5 3.5 0 0 1 6.1 1.4 2.64 2.64 0 0 0 .7 2.4v.2l-.5 .3-.1 .4-.3 .2 .1 1.3-.3 .3h-.4a1.05 1.05 0 0 0-1.4 1l-.3 .8 .4 .6a11.2 11.2 0 0 1 3 5.1v1.2l-.3 2.5a2.22 2.22 0 0 0 1.4 2.9l1.7 .9a33.2 33.2 0 0 0 7.1 3.8l1.6 1.3 .1 .3-.1 .3 .2 .3a2.4 2.4 0 0 1 .9 2.8l-.2 2.2-.5 2.8a25.2 25.2 0 0 0-.7 7.3 3.6 3.6 0 0 0 2.6 2.2l1.4 .7 1.3 .1 .2 .3a.56 .56 0 0 1-.9 .3h-1.4a9.8 9.8 0 0 0-4.4 0l-1.1-.4a2.34 2.34 0 0 1 .1-2.1 13.4 13.4 0 0 0-1-5.8 8.9 8.9 0 0 1 .8-6.1 1.19 1.19 0 0 0-1.7-1.2h-.5h.5a1.19 1.19 0 0 1 1.7 1.2 9.3 9.3 0 0 0-.3 7.9 8.2 8.2 0 0 1 .2 5.3l.2 .8a6.3 6.3 0 0 0 3.6 .1l2.4 .3h.9a.54 .54 0 0 0 .9-.3l-.2-.3-.5-.1h-.8l-2.2-1a2.67 2.67 0 0 1-2-3.1l.7-5.1a24.1 24.1 0 0 0 .8-7.9l-.3-.5-.7-.5v-.2a.97 .97 0 0 0-.7-1.1l-1.3-.9a38.6 38.6 0 0 1-7.6-4.1l-1.5-.7a3.3 3.3 0 0 1-.8-3.4 6.6 6.6 0 0 0-1.7-6.8l-.8-1a1.26 1.26 0 0 1-.2-2 1.05 1.05 0 0 1 1.4-.8h.4l.2-.3v-.9l.2-.4v-.3l.6-.5-.2-.7a3.3 3.3 0 0 1-.6-2.3 3.5 3.5 0 0 0-5.2-1.6 3.5 3.5 0 0 0-.2 5.5 1.41 1.41 0 0 1 0 2.3l-1.2 1.4-.6 1.1-.3 1.2 .3-1.2 .6-1.1 1.2-1.4a1.53 1.53 0 0 0-.3-2.6 3.4 3.4 0 0 1-.2-4.6zM15.6 247a3.6 3.6 0 0 1 1.7 3.3l.1 .6a6.9 6.9 0 0 1 1.3 6 1.45 1.45 0 0 0 1.6 1.3l.5 .1-.5-.1a1.56 1.56 0 0 1-1.6-2.2 6.6 6.6 0 0 0-1.4-5.1l-.1-1.3a3.2 3.2 0 0 0-1.6-2.6zM13.1 263.9a4 4 0 0 0 1.5 5.5 17 17 0 0 0 6.4-.5l6.4-.2-.8 .1a28.8 28.8 0 0 0-7.2 .5l-2.4 .3a4.9 4.9 0 0 1-3.1-.5 4.1 4.1 0 0 1-.8-5.2zM12.1 249a24.4 24.4 0 0 0 1.3 8 14.2 14.2 0 0 1-.3 6.9 16.2 16.2 0 0 0-.2-8.9l-.5-1.9a11.2 11.2 0 0 1-.3-4.1zM20.6 261.6l-.2 .7a.95 .95 0 0 0 .2 1.4h4.1l3 .4-1.3-.7-5.7-1.8 2.8 .9 3.3 .9 .8 .5 .3 .4a36.8 36.8 0 0 0-7.3-.6l-.3-.1a1.59 1.59 0 0 1 .2-1.6zM15.9 257l.8 1.6a2.63 2.63 0 0 0 2.3 2.1l1.7 .8-1.7-.7a2.62 2.62 0 0 1-2.3-2.2zM28 264.2l1.1 .3zM29.2 264.5a3.2 3.2 0 0 1 2.5 .8l-2.5-.7 2.4 .7a3.6 3.6 0 0 0-2.4-.8zM31.3 265.3l1.2 .3z"/>
</g>
<path d="M0 0h210v297h-210zM10 10.2h189.9M10 287.3h189.9" fill="none" stroke="#1a171c" stroke-width=".35"/>
<g fill="none" stroke="#fff" stroke-width=".35">
<path d="M48.9 78.2h.7v1.1h-.7zM52.5 78.2h.7v1.1h-.7zM56.2 78.2h.7v1.1h-.7zM59.8 78.2h.7v1.1h-.7zM63.5 78.2h.6v1.1h-.6zM67.1 78.2h.7v1.1h-.7zM135.6 78.2h.6v1.1h-.6zM139.2 78.2h.7v1.1h-.7zM142.8 78.2h.7v1.1h-.7zM146.5 78.2h.6v1.1h-.6zM150.1 78.2h.7v1.1h-.7zM153.8 78.2h.6v1.1h-.6z"/>
<path d="M55.1 152.2h.6v1.1h-.6zM58.7 152.2h.7v1.1h-.7zM62.4 152.2h.6v1.1h-.6zM66 152.2h.7v1.1h-.7zM69.6 152.2h.7v1.1h-.7zM73.3 152.2h.7v1.1h-.7zM54.2 212.3h.7v1.1h-.7zM57.9 212.3h.6v1.1h-.6zM61.5 212.3h.7v1.1h-.7zM65.2 212.3h.6v1.1h-.6zM68.8 212.3h.7v1.1h-.7zM72.4 212.3h.7v1.1h-.7z"/>
<path d="M155.5 212.3h.7v1.1h-.7zM159.1 212.3h.7v1.1h-.7zM162.8 212.3h.6v1.1h-.6zM166.4 212.3h.7v1.1h-.7zM170 212.3h.7v1.1h-.7zM173.7 212.3h.7v1.1h-.7zM54.4 265.7h.7v1h-.7zM58.1 265.7h.7v1h-.7zM61.7 265.7h.7v1h-.7zM65.4 265.7h.6v1h-.6zM69 265.7h.7v1h-.7zM72.6 265.7h.7v1h-.7z"/>
</g>
<text font-size="12.7" fill="#1a171c" x="10" y="23.3">SIZE-ME!</text>
<text font-size="7.4" fill="#1a171c" x="196.2" y="294.4">4</text>
<g font-size="7.3" fill="#42a52d">
<text x="9.5" y="42.5">SEAT’S WIDTH</text>
<text x="96.7" y="42.5">SEAT’S DEPTH</text>
<text x="36.1" y="79.3">A: ......</text>
<text x="122.8" y="79.3">B: ......</text>
<text x="9.5" y="106.3">BACKREST’S HEIGHT</text>
<text x="42.3" y="153.3">C: ......</text>
<text x="9.5" y="169.4">BACKREST’S ANGLE</text>
<text x="108.6" y="169.4">SEAT’S ANGLE</text>
<text x="41.4" y="213.4">D: ......</text>
<text x="142.7" y="213.4">E: ......</text>
<text x="9.5" y="234.3">SEAT’S HEIGHT</text>
<text x="41.7" y="266.7">F: ......</text>
</g>
<text font-size="4.9" x="10.5" y="30">MEASURE YOUR BODY PARTS AND COMPLETE THIS SHEET WHERE INDICATED BY THE DOTS</text>
<g font-size="4.2">
<text x="36.7" y="49">MEASURE THE WIDTH</text>
<text x="36.7" y="52.8">OF YOUR BASIN FROM</text>
<text x="122.8" y="49">SIT DOWN AND MEASURE</text>
<text x="122.8" y="52.8">THE LENGTH OF YOUR</text>
<text x="36.7" y="56.7">AN HIP TO THE OTHER</text>
<text x="122.8" y="56.7">FEMUR, FROM BEHIND THE</text>
<text x="122.8" y="60.5">KNEE TO YOUR BACK</text>
<text x="41.2" y="113.6">CHOOSE THE LENGTH OF THE BACK</text>
<text x="41.2" y="117.4">MORE CONVENIENT FOR YOU, OR</text>
<text x="41.2" y="121.3">MEASURE THAT OF YOUR WHEEL-</text>
<text x="41.2" y="125.1">CHAIR. TO SEAT EASLY AND FOR</text>
<text x="41.2" y="128.9">MORE STABILITY CHOOSE AN HIGHER</text>
<text x="41.2" y="132.7">BEACK.</text>
<text x="41.4" y="177.8">YOU HAVE TO EVALUATE THE REQUI-</text>
<text x="142.7" y="177.4">YOU HAVE TO EVALUATE THE</text>
<text x="41.4" y="181.6">RED SEAT ANGLE ACCORDING TO THE</text>
<text x="41.4" y="185.4">DESIRED STABILITY, OR MEASURE</text>
<text x="142.7" y="181.2">REQUIRED SEAT ANGLE ACCOR-</text>
<text x="142.7" y="185.1">DING TO THE DESIRED STABILI-</text>
<text x="41.4" y="189.3">THAT OF YOUR WHEELCHAIR.FOR</text>
<text x="142.7" y="188.9">TY, OR MEASURE THAT OF YOUR</text>
<text x="41.4" y="193.1">MORE STABILITY CHOOSE +5° ANGLE</text>
<text x="142.7" y="192.7">WHEELCHAIR.FOR SUFFICIENT</text>
<text x="142.7" y="196.5">STABILITY CHOOSE 5° ANGLE</text>
<text x="42.4" y="241.2">MEASURE YOUR SHIN</text>
<text x="42.4" y="245">FROM BELOW THE</text>
<text x="42.4" y="248.8">KNEE TO THE PLANT</text>
<text x="42.4" y="252.6">OF YOUR FEET</text>
</g>
<g font-size="3.7" fill="#42a52d">
<text x="21" y="72">A</text>
<text x="108.5" y="83.6">b</text>
<text x="8.7" y="139.8">C</text>
<text x="132.1" y="208.9">E</text>
<text x="15.4" y="212.3">D</text>
</g>
<g font-size="3.6" fill="#42a52d">
<text x="15.3" y="189.7">0°</text>
<text x="10" y="194.7">+5°</text>
<text x="17.1" y="194.8">-5°</text>
<text x="107.7" y="203.2">10°</text>
<text x="107.7" y="206.8">5°</text>
<text x="107.7" y="210.4">0°</text>
<text x="23.7" y="277.1">F</text>
</g>
</svg>
